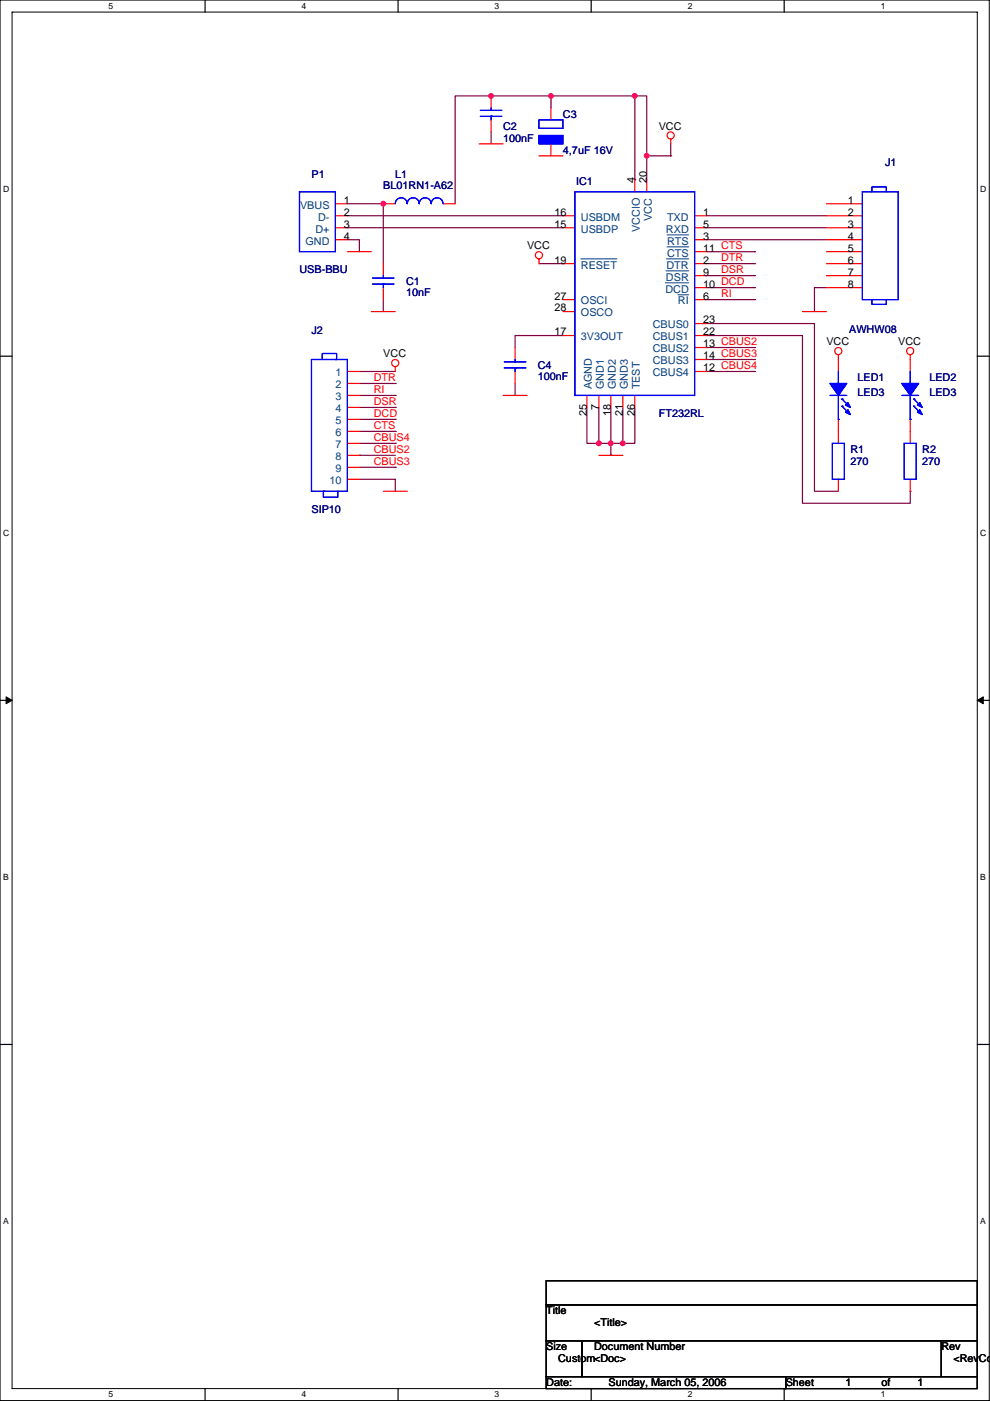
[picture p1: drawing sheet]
<svg xmlns="http://www.w3.org/2000/svg" width="210mm" height="297mm" viewBox="0 0 210 297" stroke-linecap="round" stroke-linejoin="round" font-family="sans-serif">
<path d="M0 0h209.8v296.9h-209.8zM2.6 2.6h204.7v291.8h-204.7z" fill="none" stroke="#000" stroke-width=".21"/>
<g fill="#fff">
<path d="M23 .3h1v2h-1z"/>
<path d="M23 294.7h1v2h-1z"/>
</g>
<path d="M43.5 0v2.6M43.5 294.4v2.5" fill="none" stroke="#000" stroke-width=".25"/>
<g fill="#fff">
<path d="M64 .3h1v2h-1z"/>
<path d="M64 294.7h1v2h-1z"/>
</g>
<path d="M84.4 0v2.6M84.4 294.4v2.5" fill="none" stroke="#000" stroke-width=".25"/>
<g fill="#fff">
<path d="M104.9 .3h1v2h-1z"/>
<path d="M104.9 294.7h1v2h-1z"/>
</g>
<path d="M125.4 0v2.6M125.4 294.4v2.5" fill="none" stroke="#000" stroke-width=".25"/>
<g fill="#fff">
<path d="M145.9 .3h1v2h-1z"/>
<path d="M145.9 294.7h1v2h-1z"/>
</g>
<path d="M166.3 0v2.6M166.3 294.4v2.5" fill="none" stroke="#000" stroke-width=".25"/>
<g fill="#fff">
<path d="M186.8 .3h1v2h-1z"/>
<path d="M186.8 294.7h1v2h-1z"/>
<path d="M.7 39h1.2v2.1h-1.2z"/>
<path d="M207.9 39h1.3v2.1h-1.3z"/>
<path d="M.7 112h1.2v2h-1.2z"/>
<path d="M207.9 112h1.3v2h-1.3z"/>
</g>
<path d="M0 75.5h2.6M207.3 75.5h2.5" fill="none" stroke="#000" stroke-width=".25"/>
<g fill="#fff">
<path d="M.7 185h1.2v2h-1.2z"/>
<path d="M207.9 185h1.2v2h-1.2z"/>
</g>
<path d="M0 148.5h2.6M207.3 148.5h2.5" fill="none" stroke="#000" stroke-width=".25"/>
<path d="M1.3 147.7l1.3 .8-1.3 .7zM207.3 148.5l1.3-.8v1.5z" fill="#000" stroke="#000" stroke-width=".21"/>
<g fill="#fff">
<path d="M.7 257.9h1.2v2h-1.2z"/>
<path d="M207.9 257.9h1.2v2h-1.2z"/>
</g>
<path d="M0 221.4h2.6M207.3 221.4h2.5M115.8 271.5h91.5v5.1h-91.5zM115.8 276.6h91.5v7.6h-91.5zM115.8 284.2h7.7v7.7h-7.7zM115.8 291.9h50.8v2.5h-50.8zM123.5 284.2h76.2v7.7h-76.2zM166.6 291.9h40.7v2.5h-40.7zM199.7 284.2h7.6v7.7h-7.6z" fill="none" stroke="#000" stroke-width=".25"/>
<g fill="none" stroke="#800040" stroke-width=".25">
<path d="M104.2 20.3h-7.7v22.9M104.2 20.3h.1M104.2 28v2.5M104.2 20.3h12.7M116.9 20.3h17.7M116.9 20.3h.1M116.9 20.3v2.6M134.6 38.1h.1M134.6 20.3h2.6v12.7M134.6 20.3v17.8M137.2 33v5.1M137.2 33h5.1"/>
<path d="M142.3 33h.1M142.3 30.5v2.5M73.7 45.7h45.7M73.7 48.3h45.7M73.7 50.8h2.5v2.6M73.7 43.2h7.6M81.3 43.2h.1M81.3 43.2v12.7M114.3 55.9h5.1M149.9 45.7h25.4M149.9 48.3h25.4M149.9 50.8h25.4"/>
<path d="M149.9 53.4h10.1M149.9 55.9h10.1M149.9 58.4h10.1M160 53.4h.1M160 55.9h.1M160 58.4h.1M76.2 78.8h7.6M81.3 63.5v2.6M119.4 71.1h-10.2v2.6M149.9 68.6h22.8v35.6h5.1M149.9 71.1h20.3v35.6h22.9v-2.5M149.9 61h10.1"/>
<path d="M149.9 63.5h10.1M149.9 73.7h10.1M149.9 76.2h10.1M149.9 78.8h10.1M160 61h.1M160 63.5h.1M160 73.7h.1M160 76.2h.1M160 78.8h.1M175.3 61h-2.6v5.1M76.2 96.5h.1M76.2 81.3h7.6"/>
<path d="M76.2 83.8h7.6M76.2 86.4h7.6M76.2 88.9h7.6M76.2 94h7.6M76.2 91.5h7.6M76.2 96.5h7.6M76.2 99.1h7.6M83.8 81.3h.1M83.8 83.8h.1M83.8 86.4h.1M83.8 88.9h.1M83.8 94h.1"/>
<path d="M83.8 91.5h.1M83.8 99.1h.1M109.2 81.3v2.5M124.5 86.4v7.6h2.5M127 94h.1M127 86.4v7.6h2.6M129.6 96.5h.1M129.6 86.4v7.6M129.6 94v2.5M132.1 86.4v7.6h-2.5M132.1 94h.1M134.6 86.4v7.6h-2.5"/>
<path d="M76.2 101.6h7.6v2.6M193.1 104.2h.1"/>
</g>
<g fill="#f0f" stroke="#f0f" stroke-width=".25">
<circle cx="81.3" cy="43.2" r=".5"/>
<circle cx="104.1" cy="20.3" r=".5"/>
<circle cx="134.6" cy="20.3" r=".5"/>
<circle cx="116.8" cy="20.3" r=".5"/>
<circle cx="127" cy="94" r=".5"/>
<circle cx="129.5" cy="94" r=".5"/>
<circle cx="132.1" cy="94" r=".5"/>
<circle cx="137.2" cy="33" r=".5"/>
</g>
<g fill="none" stroke="#f00" stroke-width=".25">
<path d="M101.6 30.5h5.1M104.2 20.3v2.6M104.2 25.4v2.6M114.3 33h5.1M116.9 22.9v2.5M116.9 30.5v2.5M134.6 38.1v2.6M137.2 38.1v2.6M142.3 29.5v1M71.1 45.7h2.6M71.1 48.3h2.6M71.1 50.8h2.6"/>
<path d="M71.1 43.2h2.6M73.7 53.4h5.1M81.3 55.9v2.5M81.3 43.2h2.5M94 43.2h2.5M114.3 54.9v1M119.4 45.7h2.5M119.4 48.3h2.5M119.4 55.9h2.5M147.3 45.7h2.6M147.3 48.3h2.6M147.3 55.9h2.6"/>
<path d="M147.3 50.8h2.6M147.3 53.4h2.6M147.3 58.4h2.6M175.3 45.7h7.6M175.3 48.3h7.6M175.3 55.9h7.6M175.3 50.8h7.6M175.3 53.4h7.6M175.3 58.4h7.6M175.3 43.2h7.6M73.7 78.8h2.5M78.8 66.1h5"/>
<path d="M81.3 61v2.5M83.8 77.7v1.1M109.2 73.7v2.5M109.2 78.8v2.5M119.4 63.5h2.5M119.4 66.1h2.5M119.4 71.1h2.5M147.3 63.5h2.6M147.3 61h2.6M147.3 68.6h2.6M147.3 71.1h2.6M147.3 73.7h2.6"/>
<path d="M147.3 76.2h2.6M147.3 78.8h2.6M170.2 66.1h5.1M175.3 61h7.6M177.8 75.2v3.6M193.1 75.2v3.6M73.7 81.3h2.5M73.7 83.8h2.5M73.7 86.4h2.5M73.7 88.9h2.5M73.7 91.5h2.5M73.7 94h2.5"/>
<path d="M73.7 96.5h2.5M73.7 99.1h2.5M106.7 83.8h5.1M124.5 83.8v2.6M127 96.5h5.1M127 83.8v2.6M129.6 83.8v2.6M132.1 83.8v2.6M134.6 83.8v2.6M177.8 88.9v5.1M193.1 88.9v5.1M73.7 101.6h2.5"/>
<path d="M81.3 104.2h5.1M177.8 101.6v2.6M193.1 101.6v2.6"/>
<circle cx="142.2" cy="28.7" r=".76"/>
<circle cx="114.3" cy="54.1" r=".76"/>
<circle cx="83.8" cy="77" r=".76"/>
<circle cx="177.8" cy="74.4" r=".76"/>
<circle cx="193" cy="74.4" r=".76"/>
</g>
<g fill="none" stroke="#00f" stroke-width=".25">
<path d="M101.9 24.7h4.5M101.9 23.4h4.5M104.2 22.9v.5M104.2 24.7h.1M104.2 24.7v.7M114.3 25.4h5.1v1.8h-5.1zM63.5 40.7h7.6v12.7h-7.6zM79 58.9h4.6M81.3 58.4v.5M83.8 43.2a1.26 1.26 0 0 1 1.3-1.3 1.26 1.26 0 0 1 1.3 1.3 1.27 1.27 0 0 1 1.2-1.3 1.27 1.27 0 0 1 1.3 1.3 1.27 1.27 0 0 1 1.3-1.3 1.27 1.27 0 0 1 1.2 1.3M91.5 43.2a1.26 1.26 0 0 1 1.2-1.3 1.26 1.26 0 0 1 1.3 1.3M121.9 40.7h25.4v43.1h-25.4z"/>
<path d="M182.9 40.7h7.6v22.8h-7.6zM184.9 40.7v-1.1h3.1v1.1M66.1 76.2h7.6v28h-7.6zM68.3 76.2v-1.2h3.1v1.2h-.3M79 60.2h4.6M81.3 60.2h.1M81.3 60.2v.8M107 78h4.5M107 76.7h4.5M109.2 76.2v.5M109.2 78h.1M109.2 78v.8"/>
<path d="M177.8 78.8v2.5M184.9 63.5v1h3.1v-1M193.1 78.8v2.5M176 83.8h3.6M176.6 94h2.5v7.6h-2.5zM177.8 88.9h.1M177.8 83.8v5.1M178.6 84.6h.1M178.6 86.1h.1M178.6 84.6l1.5 1.5M178.6 86.1l1.5 1.6M191.3 83.8h3.5"/>
<path d="M191.8 94h2.5v7.6h-2.5zM193.1 88.9h.1M193.1 83.8v5.1M193.8 84.6h.1M193.8 86.1h.1M193.8 84.6l1.5 1.5M193.8 86.1l1.5 1.6M68.9 104.2h-.3v1.2h3v-1.2"/>
</g>
<path d="M123.2 54.9h7.7M141.1 60h5M141.2 57.4h4.9M141.4 54.9h4.7M141.5 49.8h4.6M141.5 52.3h4.6M143.8 62.5h2.3" fill="none" stroke="#004080" stroke-width=".21"/>
<g fill="#00f" stroke="#00f" stroke-width=".25">
<path d="M114.3 28.7h5.1v1.8h-5.1z" fill-rule="evenodd"/>
<path d="M114.3 28.7h5.1v1.8h-5.1z" fill-rule="evenodd"/>
<path d="M191.3 81.3h3.5l-1.7 2.5z" fill-rule="evenodd"/>
<path d="M195.1 86.9l.5 1-1-.5z" fill-rule="evenodd"/>
<path d="M195.1 85.4l.5 1-1-.5z" fill-rule="evenodd"/>
<path d="M191.3 81.3h3.5l-1.7 2.5z" fill-rule="evenodd"/>
<path d="M195.1 86.9l.5 1-1-.5z" fill-rule="evenodd"/>
<path d="M195.1 85.4l.5 1-1-.5z" fill-rule="evenodd"/>
<path d="M176 81.3h3.6l-1.8 2.5z" fill-rule="evenodd"/>
<path d="M179.9 86.9l.5 1-1.1-.5z" fill-rule="evenodd"/>
<path d="M179.9 85.4l.5 1-1.1-.5z" fill-rule="evenodd"/>
<path d="M176 81.3h3.6l-1.8 2.5z" fill-rule="evenodd"/>
<path d="M179.9 86.9l.5 1-1.1-.5z" fill-rule="evenodd"/>
<path d="M179.9 85.4l.5 1-1.1-.5z" fill-rule="evenodd"/>
</g>
<g font-size="2.3" fill="#000080">
<text x="106.7" y="27.5">C2</text>
<text x="119.4" y="24.9">C3</text>
<text x="106.7" y="30">100nF</text>
<text x="119.4" y="32.6">4,7uF 16V</text>
<text x="187.7" y="35.1">J1</text>
<text x="66.1" y="37.6">P1</text>
<text x="81.3" y="40.2">BL01RN1-A62</text>
<text x="83.8" y="37.6">L1</text>
<text x="122.2" y="39.2">IC1</text>
<text x="63.5" y="58">USB-BBU</text>
<text x="86.1" y="60.5">C1</text>
<text x="86.1" y="62.8">10nF</text>
<text x="66.1" y="70.9">J2</text>
<text x="180.1" y="70.7">AWHW08</text>
<text x="114.1" y="78.3">C4</text>
<text x="114.1" y="80.6">100nF</text>
<text x="181.9" y="80.8">LED1</text>
<text x="181.9" y="83.9">LED3</text>
<text x="197.1" y="80.8">LED2</text>
<text x="197.1" y="83.9">LED3</text>
<text x="139.7" y="88.4">FT232RL</text>
<text x="180.4" y="96.1">R1</text>
<text x="180.4" y="98.6">270</text>
<text x="195.6" y="96.1">R2</text>
<text x="195.6" y="98.6">270</text>
<text x="66.1" y="108.8">SIP10</text>
</g>
<g font-size="2.3">
<text x="139.7" y="27.5">VCC</text>
<text x="134.6" y="38.9" transform="rotate(-90 134.6 38.9)">4</text>
<text x="137.2" y="38.9" transform="rotate(-90 137.2 38.9)">20</text>
<text x="72.9" y="43.2">1</text>
<text x="72.9" y="45.7">2</text>
<text x="117.6" y="45.7">16</text>
<text x="149.1" y="45.7">1</text>
<text x="179.9" y="43.2">1</text>
<text x="179.9" y="45.7">2</text>
<text x="72.9" y="50.8">4</text>
<text x="72.9" y="48.3">3</text>
<text x="111.8" y="52.9">VCC</text>
<text x="117.6" y="48.3">15</text>
<text x="149.1" y="48.3">5</text>
<text x="149.1" y="50.8">3</text>
<text x="149.1" y="53.3">11 CTS</text>
<text x="179.9" y="48.3">3</text>
<text x="179.9" y="50.8">4</text>
<text x="179.9" y="53.3">5</text>
<text x="117.6" y="55.9">19</text>
<text x="149.1" y="55.9">2</text>
<text x="149.1" y="58.4">9</text>
<text x="179.9" y="55.9">6</text>
<text x="179.9" y="58.4">7</text>
<text x="117.6" y="63.5">27</text>
<text x="149.1" y="61">10 DCD</text>
<text x="149.1" y="63.5">6</text>
<text x="179.9" y="61">8</text>
<text x="117.6" y="66">28</text>
<text x="117.6" y="71.1">17</text>
<text x="149.1" y="68.6">23</text>
<text x="149.1" y="71.1">22</text>
<text x="81.3" y="75.7">VCC</text>
<text x="149.1" y="73.7">13 CBUS2</text>
<text x="149.1" y="76.2">14 CBUS3</text>
<text x="175.3" y="73.2">VCC</text>
<text x="190.5" y="73.2">VCC</text>
<text x="149.1" y="78.7">12 CBUS4</text>
<text x="124.5" y="88.2" transform="rotate(-90 124.5 88.2)">25</text>
<text x="127" y="86.9" transform="rotate(-90 127 86.9)">7</text>
<text x="129.5" y="88.2" transform="rotate(-90 129.5 88.2)">18</text>
<text x="132.1" y="88.2" transform="rotate(-90 132.1 88.2)">21</text>
<text x="134.6" y="88.2" transform="rotate(-90 134.6 88.2)">26</text>
<text x="115.8" y="278.7">Title</text>
<text x="126" y="281.2">&lt;Title&gt;</text>
<text x="115.8" y="286.3">Size</text>
<text x="126" y="286.3">Document Number</text>
<text x="199.7" y="286.3">Rev</text>
<text x="115.8" y="293.9">Date:</text>
<text x="118.4" y="288.8">Custom&lt;Doc&gt;</text>
<text x="129.1" y="293.9">Sunday, March 05, 2006</text>
<text x="166.6" y="293.9">Sheet</text>
<text x="179.3" y="293.9">1</text>
<text x="187" y="293.9">of</text>
<text x="194.6" y="293.9">1</text>
<text x="202.2" y="288.8">&lt;RevCo</text>
</g>
<g font-size="2.3" fill="#004080">
<text x="63.6" y="44.2">VBUS</text>
<text x="67.5" y="46.8">D-</text>
<text x="123.2" y="46.8">USBDM</text>
<text x="138.2" y="46.8" transform="rotate(-90 138.2 46.8)">VCC</text>
<text x="141.5" y="46.8">TXD</text>
<text x="64.8" y="51.9">GND</text>
<text x="66.9" y="49.3">D+</text>
<text x="123.2" y="49.3">USBDP</text>
<text x="135.7" y="49.3" transform="rotate(-90 135.7 49.3)">VCCIO</text>
<text x="141.2" y="49.3">RXD</text>
<text x="141.5" y="51.9">RTS</text>
<text x="123.2" y="56.9">RESET</text>
<text x="141.2" y="59.5">DSR</text>
<text x="141.4" y="56.9">DTR</text>
<text x="141.5" y="54.4">CTS</text>
<text x="123.2" y="64.6">OSCI</text>
<text x="141.1" y="62">DCD</text>
<text x="143.8" y="64.6">RI</text>
<text x="123.2" y="67.1">OSCO</text>
<text x="138.5" y="69.6">CBUS0</text>
<text x="123.2" y="72.2">3V3OUT</text>
<text x="138.5" y="72.2">CBUS1</text>
<text x="138.5" y="74.7">CBUS2</text>
<text x="138.5" y="77.3">CBUS3</text>
<text x="71.1" y="79.8">1</text>
<text x="71.1" y="82.3">2</text>
<text x="125.5" y="82.6" transform="rotate(-90 125.5 82.6)">AGND</text>
<text x="128.1" y="82.6" transform="rotate(-90 128.1 82.6)">GND1</text>
<text x="130.6" y="82.6" transform="rotate(-90 130.6 82.6)">GND2</text>
<text x="133.2" y="82.6" transform="rotate(-90 133.2 82.6)">GND3</text>
<text x="135.7" y="82.6" transform="rotate(-90 135.7 82.6)">TEST</text>
<text x="138.5" y="79.8">CBUS4</text>
<text x="71.1" y="84.9">3</text>
<text x="71.1" y="87.4">4</text>
<text x="71.1" y="90">5</text>
<text x="71.1" y="92.5">6</text>
<text x="71.1" y="95">7</text>
<text x="71.1" y="97.6">8</text>
<text x="71.1" y="100.1">9</text>
<text x="69.9" y="102.7">10</text>
</g>
<g font-size="2.3" fill="#f00">
<text x="152.9" y="55.4">DTR</text>
<text x="152.9" y="57.9">DSR</text>
<text x="152.9" y="63">RI</text>
<text x="79.3" y="80.8">DTR</text>
<text x="79.3" y="83.3">RI</text>
<text x="79.3" y="85.9">DSR</text>
<text x="79.3" y="88.4">DCD</text>
<text x="79.3" y="93.5">CBUS4</text>
<text x="79.3" y="91">CTS</text>
<text x="79.3" y="96">CBUS2</text>
<text x="79.3" y="98.6">CBUS3</text>
</g>
<g font-size="1.8">
<text x="23" y="1.9">5</text>
<text x="64" y="1.9">4</text>
<text x="104.9" y="1.9">3</text>
<text x="145.9" y="1.9">2</text>
<text x="186.8" y="1.9">1</text>
<text x=".7" y="40.7">D</text>
<text x="207.9" y="40.7">D</text>
<text x=".7" y="113.6">C</text>
<text x="207.9" y="113.6">C</text>
<text x=".7" y="186.6">B</text>
<text x="207.9" y="186.6">B</text>
<text x=".7" y="259.5">A</text>
<text x="207.9" y="259.5">A</text>
<text x="23" y="296.3">5</text>
<text x="64" y="296.3">4</text>
<text x="104.9" y="296.3">3</text>
<text x="145.9" y="296.3">2</text>
<text x="186.8" y="296.3">1</text>
</g>
</svg>
